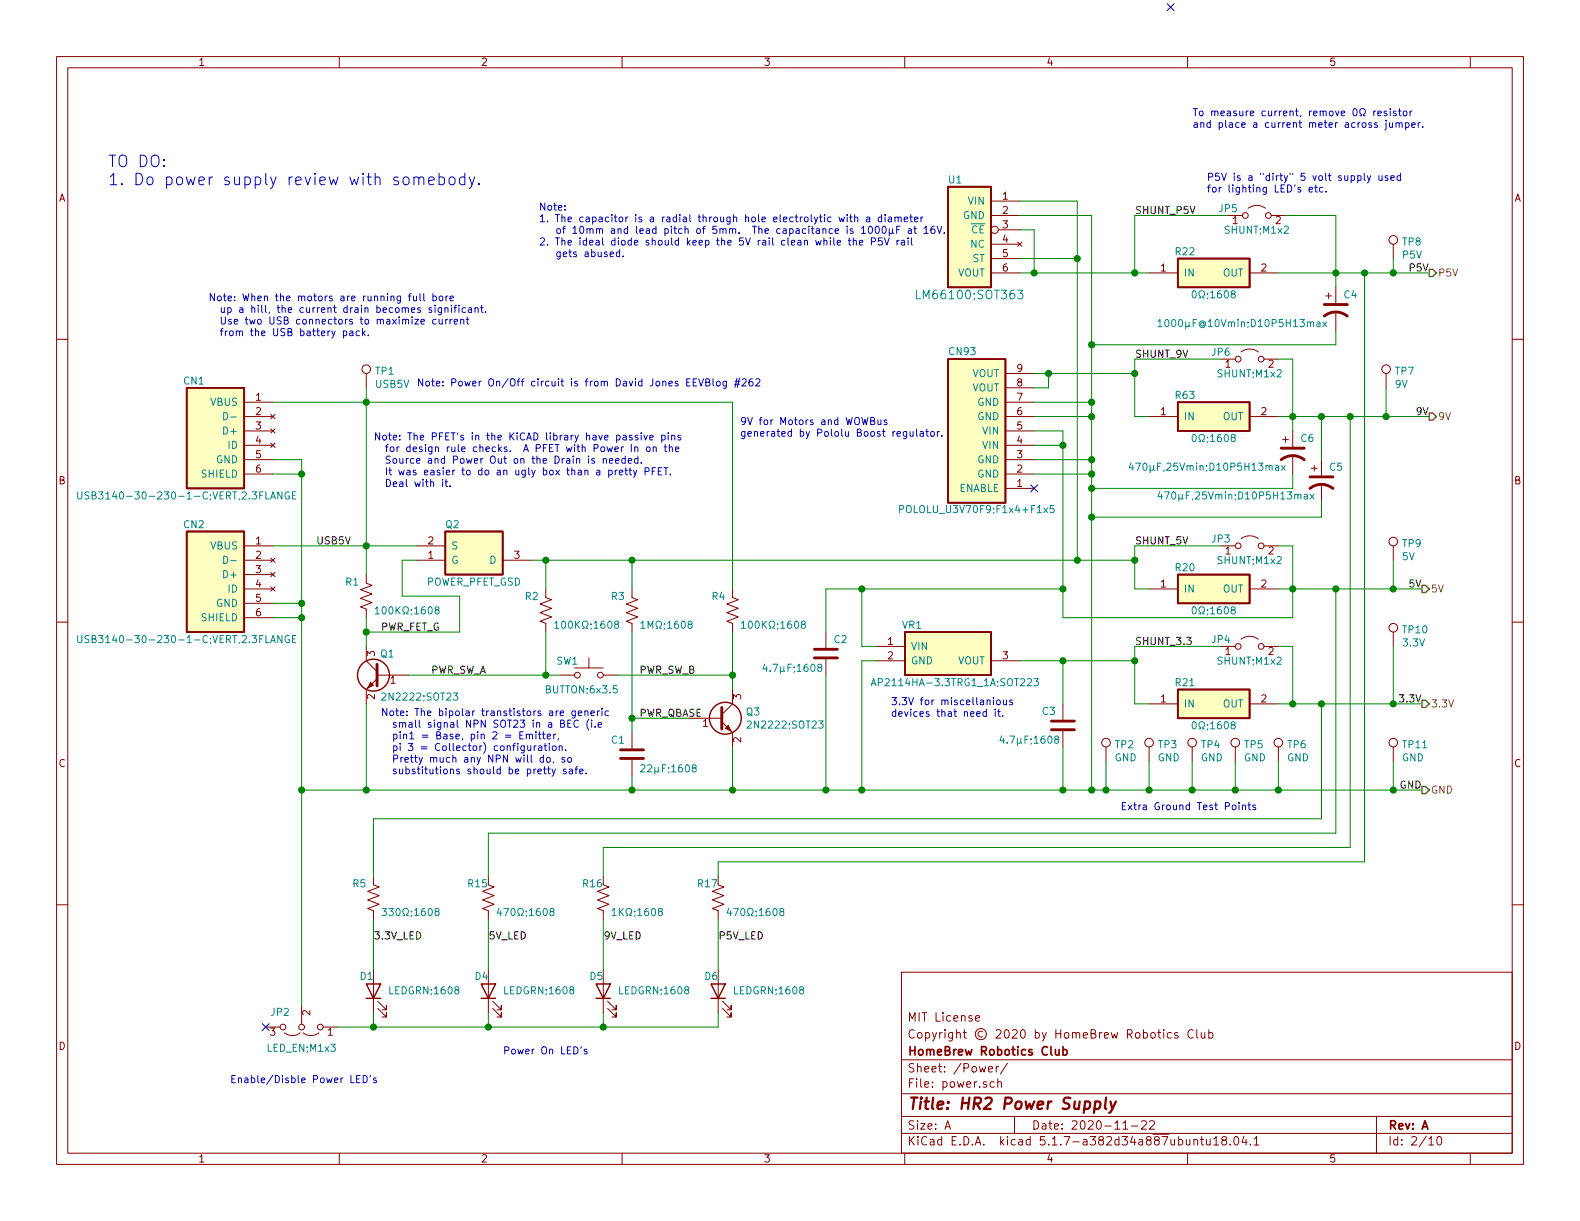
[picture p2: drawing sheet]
<svg xmlns="http://www.w3.org/2000/svg" width="279mm" height="216mm" viewBox="0 0 279 216" stroke-linecap="round" stroke-linejoin="round" font-family="sans-serif">
<g fill="none" stroke="#840000" stroke-width=".18">
<path d="M10 10h259.4v195.9h-259.4zM12 12h255.4v191.9h-255.4zM60 10v2M110 10v2M160 10v2M210 10v2M260 10v2M175.3 38.1h5M175.3 35.6h5M217.2 38.1h2.5M220.7 36.8a2.53 2.53 0 0 1 3.1 0M224.8 38.1h2.5"/>
<path d="M10 60h2M175.3 48.3h5M175.3 45.7h5M175.3 43.2h5M176.5 40.6h3.8M180 42.8l.7 .8M180.7 42.8l-.7 .8M203.2 48.3h5.1M221 48.3h5.1M234.4 52.3h1.1M234.9 51.8v1M236.2 50.8v2.8"/>
<path d="M236.2 55.1v3.3M246.4 43.2v2.5M267.4 60h2M43.2 71.1h5.1M43.2 73.7h5.1M43.2 76.2h5.1M43.2 78.7h5.1M47.9 78.4l.7 .7M47.9 75.8l.7 .8M47.9 73.3l.7 .7M48.6 78.4l-.7 .7M48.6 75.8l-.7 .8"/>
<path d="M48.6 73.3l-.7 .7M64.8 66v2.6M177.8 66h5.1M177.8 68.6h5.1M177.8 71.1h5.1M177.8 73.7h5.1M177.8 76.2h5.1M177.8 78.7h5.1M203.2 73.7h5.1M215.9 63.5h2.5M219.5 62.2a2.53 2.53 0 0 1 3 0M221 73.7h5.1"/>
<path d="M223.5 63.5h2.6M226.8 77.7h1M227.3 77.2v1M228.6 76.2v2.8M245.1 66v2.6M43.2 99.1h5.1M43.2 96.5h5.1M43.2 81.3h5.1M43.2 83.8h5.1M47.9 98.7l.7 .7M48.6 98.7l-.7 .7M73.7 99.1h5"/>
<path d="M73.7 96.5h5M88.9 99.1h5.1M177.8 81.3h5.1M177.8 83.8h5.1M177.8 86.4h5.1M215.9 96.5h2.5M219.5 95.3a2.53 2.53 0 0 1 3 0M223.5 96.5h2.6M228.6 80.5v3.3M231.9 82.8h1M232.4 82.3v1M233.7 81.3v2.8"/>
<path d="M233.7 85.6v3.3M246.4 96.5v2.6M10 110h2M43.2 109.2h5.1M43.2 106.7h5.1M43.2 104.1h5.1M43.2 101.6h5.1M47.9 103.8l.7 .7M47.9 101.2l.7 .8M48.6 103.8l-.7 .7M48.6 101.2l-.7 .8M64.8 101.6v1.5l1 .4-2 .8 2 .7-2 .8 2 .8-2 .7 1 .4v1.5"/>
<path d="M64.8 114.3v2.5l1.9 1.9M66.7 119.4h5.7M96.5 104.1v1.6l1 .3-2 .8 2 .8-2 .7 2 .8-2 .8 1 .3v1.6M99.1 119.4h2.5M101.6 118.1h5.1M104.1 116.3v1.8M106.7 119.4h2.5M111.8 104.1v1.6l1 .3-2.1 .8 2.1 .8-2.1 .7 2.1 .8-2.1 .8 1.1 .3v1.6M129.5 104.1v1.6l1.1 .3-2.1 .8 2.1 .8-2.1 .7 2.1 .8-2.1 .8 1 .3v1.6M146 111.8v2.8M146 116.6v2.8M154.9 114.3h5.1"/>
<path d="M154.9 116.8h5.1M175.3 116.8h5M203.2 104.1h5.1M215.9 114.3h2.5M219.5 113a2.53 2.53 0 0 1 3 0M221 104.1h5.1M223.5 114.3h2.6M246.4 111.8v2.5M267.4 110h2M66.7 120l-1.9 1.9v2.6M111.8 129.5v2.8M111.8 134.4v2.8"/>
<path d="M121.9 127h5.7M127.6 127.6l1.9 1.9v2.6M129.5 121.9v2.6l-1.9 1.9M188 124.5v2.8M188 129.3v2.8M195.6 132.1v2.5M203.2 132.1v2.5M203.2 124.5h5.1M210.8 132.1v2.5M218.4 132.1v2.5M221 124.5h5.1M226.1 132.1v2.5"/>
<path d="M246.4 132.1v2.5M10 160h2M66 154.9v1.6l1.1 .3-2.1 .8 2.1 .8-2.1 .7 2.1 .8-2.1 .8 1 .3v1.6M86.4 156.5l1 .3-2.1 .8 2.1 .8-2.1 .7 2.1 .8-2.1 .8 1.1 .3v1.6M86.4 154.9v1.3M106.7 156.5l1 .3-2 .8 2 .8-2 .7 2 .8-2 .8 1 .3v1.6M106.7 154.9v1.3M127 156.5l1 .3-2 .8 2 .8-2 .7 2 .8-2 .8 1 .3v1.6M127 154.9v1.3M267.4 160h2M53.3 177.8v3.3M66 171.5v7.6"/>
<path d="M66.8 178.3l1.5 1.5v-.7v.7h-.7M66.8 177l1.5 1.6v-.8v.8h-.7M86.4 171.5v7.6M87.1 178.3l1.5 1.5v-.7v.7h-.7M87.1 177l1.5 1.6v-.8v.8h-.7M106.7 171.5v7.6M107.4 178.3l1.6 1.5v-.7v.7h-.8M107.4 177l1.6 1.6v-.8v.8h-.8M127 171.5v7.6M127.8 178.3l1.5 1.5v-.7v.7h-.8M127.8 177l1.5 1.6v-.8v.8h-.8M159.4 171.9h108v32h-108z"/>
<path d="M47 181.6h2.5M50.3 182.6a2.26 2.26 0 0 0 2.8 0M53.6 182.6a2.26 2.26 0 0 0 2.8 0M57.1 181.6h2.6M159.4 197.4h108M159.4 193.4h108M159.4 187.4h108M167.1 199.7l.5-1.5 .5 1.5M167.2 199.2h.8M172.5 180.1l.7-.2v-.2l-.5-.1-.2 .2 .1 .7h.6M174.8 189.1l.7-.2v-.3h-.5l-.2 .2 .1 .7h.6M175.8 191.3h-.4l-.3 .2 .1 .6 .2 .2 .4-.1"/>
<path d="M176.2 188.6v1M176.5 191.4l.2-.1h.3l.1 1M176.5 190.8v1.5M176.6 188.6l-.4 .1v.1M178.2 188l-1.3 1.9M179.4 197.4v3M198.6 199.7h.8M200.1 199.1h1.1M201.9 198.3l.2-.1h.3l.3 .1v.3v.2l-.9 .9h.9M203.3 198.3l.2-.1h.4l.2 .1 .1 .3-1 1.1h1M204.7 182.6h.6M204.9 182.1v1.3l.4 .2"/>
<path d="M205.8 182.1v.1M205.8 182.6v1M207.1 182.7l-.4-.1-.3 .3 .2 .6h.5M208.3 182.7a.37 .37 0 0 0-.6 .1l.1 .2 .5 .1 .1 .2-.3 .3-.4-.1M211 182.2a.7 .7 0 0 0-.9 .2 .7 .7 0 0 0 .1 1 .55 .55 0 0 0 .8 0M211.6 182.1v1.3l.2 .2M212.4 182.6l.1 .9 .4 .1 .2-.2M213.1 182.6v1M213.8 182.7l.4-.1 .3 .3-.1 .5-.2 .2-.4-.1M213.8 182.1v1.5M243.4 197.4v6.5M60 203.9v2"/>
<path d="M110 203.9v2M159.4 200.4h108M160 203.9v2M210 203.9v2M211.1 201.6l.1-.1a.37 .37 0 0 1 .6 .2v.8M211.1 201.5v1M212.3 201.5h.6M212.5 201v1.3l.4 .2M213.3 201.5v.8a.39 .39 0 0 0 .7 0M214 201.5v1M214.6 201.4l.5-.4v1.5M214.6 202.5h.9"/>
<path d="M216.3 201.6l-.2-.3v-.2l.2-.1h.5l.1 .2-.1 .3-.6 .2a.48 .48 0 0 0-.1 .6l.2 .2 .5-.2a.48 .48 0 0 0-.2-.7M217.6 202.3v.2M218.4 201h.1a.81 .81 0 0 1 .6 .6 .81 .81 0 0 1-.3 .8l-.1 .1a.8 .8 0 0 1-.6-.7 .8 .8 0 0 1 .3-.8zM220 200.9l-.4 1.1h.9M220.3 201.5v1M221.1 202.3v.2M221.8 201.4l.4-.4v1.5M221.8 202.5h.8M252.7 201.4l.4-.4v1.5M252.7 202.5h.8M254.3 201h.3a.94 .94 0 0 1 0 1.5 .8 .8 0 0 1-.6-.7 .8 .8 0 0 1 .3-.8zM260 203.9v2"/>
<circle cx="220.2" cy="38.1" r=".51"/>
<circle cx="224.3" cy="38.1" r=".51"/>
<circle cx="175.9" cy="40.6" r=".63"/>
<circle cx="246.4" cy="42.4" r=".76"/>
<circle cx="64.8" cy="65.3" r=".76"/>
<circle cx="218.9" cy="63.5" r=".51"/>
<circle cx="223" cy="63.5" r=".51"/>
<circle cx="245.1" cy="65.3" r=".76"/>
<circle cx="218.9" cy="96.5" r=".51"/>
<circle cx="223" cy="96.5" r=".51"/>
<circle cx="246.4" cy="95.8" r=".76"/>
<circle cx="102.1" cy="119.4" r=".51"/>
<circle cx="106.2" cy="119.4" r=".51"/>
<circle cx="218.9" cy="114.3" r=".51"/>
<circle cx="223" cy="114.3" r=".51"/>
<circle cx="246.4" cy="111" r=".76"/>
<circle cx="195.6" cy="131.3" r=".76"/>
<circle cx="203.2" cy="131.3" r=".76"/>
<circle cx="210.8" cy="131.3" r=".76"/>
<circle cx="218.4" cy="131.3" r=".76"/>
<circle cx="226.1" cy="131.3" r=".76"/>
<circle cx="246.4" cy="131.3" r=".76"/>
<circle cx="50" cy="181.6" r=".51"/>
<circle cx="53.3" cy="181.6" r=".51"/>
<circle cx="56.6" cy="181.6" r=".51"/>
</g>
<path d="M193.7 194.8h.8l.1 .3-.1 .6a.66 .66 0 0 1-1 .3M195.6 194.1l-.2 1.7 .2 .3M196.4 194.8l.3 1.3M197.3 194.8l-.9 1.8-.3 .2" fill="none" stroke="#840000" stroke-width=".41"/>
<g fill="none" stroke="#840000" stroke-width=".3">
<path d="M167.6 33h7.7v17.8h-7.7zM208.3 45.7h12.7v5.1h-12.7zM33 68.6h10.2v17.8h-10.2zM167.6 63.5h10.2v25.4h-10.2zM208.3 71.1h12.7v5.1h-12.7zM33 94h10.2v17.8h-10.2zM78.7 94h10.2v7.6h-10.2zM160 111.8h15.3v7.6h-15.3zM208.3 101.6h12.7v5.1h-12.7zM208.3 121.9h12.7v5.1h-12.7zM186.6 185.6l.1 .9 .4 .1 .2-.2M187.3 185.6v1"/>
<path d="M188 185.6h.4l.3 .3-.1 .6h-.6M188 185.1v1.5"/>
</g>
<g fill="none" stroke="#008484" stroke-width=".18">
<path d="M162.1 51.3v1.5h.7M180 51.3h.9l-.5 .6h.4l.1 .3-.1 .6h-.6l-.2-.1M204.8 56.8l.3-.3v1.3M204.8 57.8h.7M210.9 51.5l.2-.1a.67 .67 0 0 1 .4 .6 .67 .67 0 0 1-.4 .7l-.2-.1-.1-.4zM217.9 52l-.1-.2v-.3l.1-.1 .4 .1 .1 .2v.1l-.6 .2-.1 .2v.3l.2 .2 .4-.1 .1-.1v-.3l-.2-.2M232.9 57h.5v.8M233.4 57.2l-.4 .1-.2 .2 .1 .2h.5M233.9 56.9l.7 .9M234.6 56.9l-.7 .9M39.5 72.9a.64 .64 0 0 1 .8 .7 .64 .64 0 0 1-.8 .6zM40.8 73.7h1"/>
<path d="M210.9 76.9l.2-.1a.67 .67 0 0 1 .4 .6 .67 .67 0 0 1-.4 .7l-.2-.1-.1-.4zM217.9 77.4l-.1-.2v-.3l.1-.1 .4 .1 .1 .2v.1l-.6 .2-.1 .2v.3l.2 .2 .4-.1 .1-.1v-.3l-.2-.2M13.7 87v1l.3 .2h.4l.1-.2v-1M15.7 87h-.4l-.2 .1-.1 .2 .1 .2 .5 .2 .1 .3-.2 .2h-.5M39.5 98.3a.64 .64 0 0 1 .8 .7 .64 .64 0 0 1-.8 .6zM40.8 99.1h1M49.9 87v1.2l-.8-1.2v1.2M51.1 87a.59 .59 0 0 0-.7 .6 .59 .59 0 0 0 .7 .6l.1-.5h-.3M51.7 87.6h.4M52.3 87h-.6v1.2h.6M159.1 90l.6-.1v-.4l-.1-.1h-.5v1.3M186.3 89.4h-.5l-.1 .6 .5-.1 .2 .2v.3l-.2 .3-.5-.2"/>
<path d="M200 81.8l-.3 .9h.8M200.3 82.3v.9M205.1 86.9l-.3 .9h.8M205.4 87.4v.8M225.6 82.4h.5v.8M226.1 82.6l-.4 .1-.2 .2 .1 .2h.5M226.6 82.3l.7 .9M227.3 82.3l-.7 .9M230.7 87.5h.4l.1 .7M231.2 87.7l-.4 .1-.2 .1 .1 .3h.5M231.7 87.4l.7 .8M232.4 87.4l-.7 .8"/>
<path d="M13.7 112.4v1l.3 .2h.4l.1-.2v-1M15.7 112.4h-.4l-.2 .1-.1 .2 .1 .2 .5 .2 .1 .3-.2 .2h-.5M49.9 112.4v1.2l-.8-1.2v1.2M51.1 112.4a.59 .59 0 0 0-.7 .6 .59 .59 0 0 0 .7 .6l.1-.5h-.3M51.7 113h.4M52.3 112.4h-.6v1.2h.6M66.3 107.6l.4-.3v1.3M66.3 108.6h.8M77.2 107.8l-.2-.1v-.3l.4-.1 .2 .1v.3l-.6 .2-.1 .2v.2l.3 .3h.2l.2-.3v-.3l-.2-.2M98.1 110.2l.4-.4v1.3M98.1 111.1h.7M108.9 110.4l-.2-.1v-.3l.5-.2 .1 .2v.3l-.5 .1-.1 .2v.3l.2 .2h.3l.2-.2-.1-.4-.1-.1"/>
<path d="M113.3 110.2l.4-.4v1.3M113.3 111.1h.8M121.9 110.4l-.2-.3 .2-.3h.3l.2 .2v.3l-.6 .1-.1 .2v.3l.2 .2h.3l.2-.2v-.4l-.2-.1M131.1 110.2l.4-.4v1.3M131.1 111.1h.7M135.2 117.4l-.3 .9h.8M141.9 110.4l-.1-.1v-.3l.4-.2 .2 .2v.3l-.6 .1-.1 .2v.3l.2 .2h.3l.2-.2v-.4l-.2-.1M144.8 118l-.1-.1v-.3l.4-.2 .2 .2v.3l-.6 .2-.1 .1v.3l.2 .2h.3l.2-.2v-.4l-.2-.1M182.8 120h.8l-.4 .5 .4 .1-.1 .6-.5 .1-.2-.2M210.9 107.4l.2-.1a.67 .67 0 0 1 .4 .6 .67 .67 0 0 1-.4 .7l-.2-.2-.1-.3zM217.9 107.8l-.1-.1v-.3l.1-.1 .4 .1 .1 .1v.2l-.6 .2-.1 .2v.2l.2 .3 .4-.1 .1-.2v-.2l-.2-.3M67.5 122.7l.5-.2 .2 .4-.7 .9h.7"/>
<path d="M80.2 122.5h.7l-.4 .5 .4 .1v.5l-.2 .2-.5-.1M113.3 135.4l.5-.2 .2 .4v.2l-.7 .7h.7M122.6 135.8l-.1-.1v-.3l.1-.2 .4 .1 .1 .4-.6 .1-.1 .2v.3l.2 .2 .4-.1 .1-.1v-.4l-.2-.1M132.1 127.6l.5-.1 .3 .3-.8 1h.8M144.8 127.5h.8l-.5 .5 .4 .1 .1 .4-.3 .3-.5-.2M154.1 121.3l.4-1.3 .4 1.3M154.2 120.9h.6M177.1 130.1l-.3 .9h.8M186.7 130.7l-.1-.1v-.3l.4-.2 .2 .2v.3l-.6 .2-.1 .1v.3l.2 .2h.3l.2-.2v-.4l-.2-.1M210.9 127.7l.2-.1a.67 .67 0 0 1 .4 .6 .67 .67 0 0 1-.4 .7l-.2-.1-.1-.4zM217.9 128.2l-.1-.2v-.3l.1-.1 .4 .1 .1 .2v.1l-.6 .2-.1 .2v.3l.2 .2 .4-.1 .1-.1v-.3l-.2-.2M67.6 160.6h.7l-.4 .5 .4 .1-.1 .6-.5 .1-.1-.1"/>
<path d="M77.2 161.2l-.2-.1v-.3l.4-.2 .2 .2v.3l-.6 .1-.1 .2v.3l.3 .2h.2l.2-.2v-.4l-.2-.1M88.2 160.6l-.3 .9h.8M88.5 161.1v.8M97.5 161.2l-.2-.1v-.3l.4-.2 .2 .2v.3l-.5 .1-.1 .2v.3l.2 .2h.2l.3-.2-.1-.4-.2-.1M108.3 161l.3-.4v1.3M108.3 161.9h.7M116.6 161.2l-.1-.1v-.3l.1-.2 .4 .1 .1 .2v.2l-.6 .1-.1 .2v.3l.2 .2 .4-.1 .1-.1v-.3l-.2-.2M128.9 160.6l-.3 .9h.8M129.2 161.1v.8M138.1 161.2l-.2-.1v-.3l.5-.2 .2 .2v.3l-.6 .1-.1 .2v.3l.2 .2h.3l.2-.2v-.4l-.2-.1"/>
</g>
<g fill="none" stroke="#840000" stroke-width=".51">
<path d="M234.2 55.9a3.3 3.3 0 0 1 4.1 0M234.2 53.8h4.1M226.6 79.2h4M226.6 81.3a3.3 3.3 0 0 1 4 0M231.6 86.4a3.3 3.3 0 0 1 4.1 0M231.6 84.3h4.1M66.7 117.5v3.8M144 116.3h4.1M144 114.8h4.1M109.7 134.1h4.1M109.7 132.6h4.1M127.6 125.1v3.8"/>
<path d="M185.9 129h4.1M185.9 127.5h4.1"/>
</g>
<g fill="none" stroke="#840000" stroke-width=".25">
<path d="M64.8 174h2.5l-1.3 2.5zM64.8 176.5h2.5M85.1 174h2.5l-1.2 2.5zM85.1 176.5h2.5M105.4 174h2.5l-1.2 2.5zM105.4 176.5h2.5M125.7 174h2.6l-1.3 2.5zM125.7 176.5h2.6"/>
<circle cx="66" cy="119.4" r="2.82"/>
<circle cx="128.3" cy="127" r="2.82"/>
</g>
<g fill="#ffffc2" stroke="#ffffc2" stroke-width=".18">
<path d="M33 94h10.2v17.8h-10.2z"/>
<path d="M167.6 63.5h10.2v25.4h-10.2z"/>
<path d="M33 68.6h10.2v17.8h-10.2z"/>
<path d="M160 111.8h15.3v7.6h-15.3z"/>
<path d="M78.7 94h10.2v7.6h-10.2z"/>
<path d="M167.6 33h7.7v17.8h-7.7z"/>
<path d="M208.3 121.9h12.7v5.1h-12.7z"/>
<path d="M208.3 101.6h12.7v5.1h-12.7z"/>
<path d="M208.3 45.7h12.7v5.1h-12.7z"/>
<path d="M208.3 71.1h12.7v5.1h-12.7z"/>
</g>
<g fill="#840000" stroke="#840000" stroke-width=".18">
<path d="M65.5 120.7l.5 .5-1 .5z"/>
<path d="M128.3 128.8l.5-.5 .5 1z"/>
</g>
<g fill="none" stroke="#008400" stroke-width=".18">
<path d="M180.3 38.1h12.7v101.6M180.3 35.6h10.2v63.5M217.2 38.1h-16.5v10.2M227.3 38.1h8.9v12.7M180.3 48.3h22.9M180.3 40.6h2.6v7.7M180.3 45.7h10.2M226.1 48.3h26.6M236.2 58.4v2.6h-43.2M241.3 48.3v104.1h-114.3v2.5M246.4 45.7v2.6M48.3 71.1h81.2v33"/>
<path d="M64.8 68.6v33M182.9 76.2h5.1v33h40.6v-12.7h-2.5M182.9 73.7h10.1M182.9 78.7h5.1M182.9 66h17.8M182.9 71.1h10.1M185.4 66v2.6h-2.5M215.9 63.5h-15.2v10.2h2.5M226.1 63.5h2.5v12.7M226.1 73.7h26.6M233.7 73.7v7.6M238.8 73.7v76.2h-132.1v5"/>
<path d="M245.1 68.6v5.1M48.3 96.5h25.4M48.3 81.3h5v96.5M48.3 83.8h5M73.7 99.1h-2.6v6.3h10.2v6.4h-16.5M94 99.1h106.7M96.5 99.1v5M111.8 99.1v5M182.9 81.3h10.1M182.9 83.8h10.1M215.9 96.5h-15.2v7.6h2.5M228.6 83.8v2.6h-35.6"/>
<path d="M233.7 88.9v2.5h-40.7M246.4 99.1v5M48.3 109.2h5M48.3 106.7h5M64.8 109.2v5.1M72.4 119.4h26.7M96.5 111.8v7.6M109.2 119.4h20.3M111.8 111.8v17.7M129.5 111.8v10.1M146 119.4v20.3M152.4 104.1v10.2h2.5"/>
<path d="M154.9 116.8h-2.5v22.9M180.3 116.8h20.4M188 104.1h-42v7.7M188 116.8v7.7M215.9 114.3h-15.2v10.2h2.5M226.1 114.3h2.5v10.2M226.1 104.1h25.4M236.2 104.1v43.2h-149.8v7.6M246.4 114.3v10.2M53.3 139.7h198.2M64.8 124.5v15.2M111.8 137.2v2.5"/>
<path d="M111.8 127h10.1M129.5 132.1v7.6M188 132.1v7.6M195.6 134.6v5.1M203.2 134.6v5.1M210.8 134.6v5.1M218.4 134.6v5.1M226.1 124.5h25.4M226.1 134.6v5.1M233.7 124.5v20.3h-167.7v10.1M246.4 134.6v5.1M66 162.6v8.9"/>
<path d="M66 179.1v2.5M86.4 162.6v8.9M86.4 179.1v2.5M106.7 162.6v8.9M106.7 179.1v2.5M127 179.1v2.5h-67.3M127 162.6v8.9"/>
</g>
<path d="M252.7 47.6h.7l.6 .7-.6 .6h-.7zM252.7 73h.7l.6 .7-.6 .6h-.7zM251.5 103.5h.6l.6 .6-.6 .7h-.6zM251.5 139.1h.6l.6 .6-.6 .6h-.6zM251.5 123.8h.6l.6 .7-.6 .6h-.6z" fill="none" stroke="#848400" stroke-width=".25"/>
<g fill="none" stroke="#0000c2" stroke-width=".18">
<path d="M242.9 19.6v.9M243.3 19.6l-.4 .3M245.2 19.7l-.3-.1-.1 .2v.2l.4 .1v.3h-.4M245.8 19.2v.1M245.8 19.6v.9M246.9 19.7l-.3-.1-.2 .2 .1 .2 .4 .1v.3h-.5M247.3 19.6h.5M247.5 19.2v1.1l.3 .2M248.3 19.7l.3-.1 .1 .2v.6l-.3 .1-.3-.3zM249.4 19.6v.9M249.7 19.6l-.3 .3M73.2 31.5a.54 .54 0 0 1 .8-.1l.1 1.3"/>
<path d="M74.1 31.6a.49 .49 0 0 1 .8-.2l.1 1.3M75.8 32l1-.2-.1-.4-.6-.1-.3 .3 .1 1 .2 .1 .6-.1M77.6 31.4a.65 .65 0 0 1 .9 .1v1a.65 .65 0 0 1-.9 .1M77.6 30.6v2.1M79.6 31.4a.55 .55 0 0 1 .9 .3v.6a.55 .55 0 0 1-.6 .4 .55 .55 0 0 1-.5-.4v-.6zM82.2 31.4l-.6-.1-.4 .4v.6l.2 .3 .2 .1 .6-.1M82.2 30.6v2.1M83 31.3l.5 1.4M83.9 31.3l-.6 1.8-.3 .2M84.7 32.5l.1 .1-.1 .1v-.2v.2M99.9 37v.2M99.9 36.4v.1"/>
<path d="M148.4 38.4l.2 .8 .2-.6 .3 .6 .2-.8M149.8 37.9v.2M149.8 38.4v.8M150.2 38.4h.5M150.4 37.9v1.1l.3 .2M151.1 38.5l.2-.1h.3l.1 .8M151.1 37.9v1.3M153.2 38.4h.5l.1 .8M153.8 38.7h-.4l-.2 .2v.3h.6M155.9 38.4h-.4l-.2 .2 .1 .6h.5M155.9 37.9v1.3M156.5 37.9v.2"/>
<path d="M156.5 38.4v.8M157.1 38.4h.5l.1 .8M157.7 38.7h-.4l-.3 .2 .1 .3h.6M158.3 38.5l.1-.1h.3l.1 .8M158.3 38.4v.8M158.8 38.6l.2-.2h.3l.1 .8M159.9 38.8l.6-.1v-.3h-.4l-.2 .2 .1 .6h.5M160.9 38.4h.5M161.1 37.9v1.1l.3 .2M161.7 38.8l.6-.1v-.3h-.4l-.2 .2 .1 .6h.5M162.9 38.4v.8M163.2 38.4l-.3 .2"/>
<path d="M231.5 33.5l.6-.1v-.2l-.4-.1-.2 .2 .1 .6h.5M232.5 33.1h.5M232.7 32.7v1.1l.3 .2M233.9 33.2l-.3-.1-.3 .3 .2 .5h.4M234.5 33.8v.2M240.1 31.1h.4l.2 .2-.1 .6h-.5M241.2 30.6v1.1l.2 .2M241.8 31.1l.3 .8M242.4 31.1l-.4 1.1-.2 .1M243.5 21.7h-.3l-.1 .2v.1l.4 .2v.3h-.4M243.7 20l.6-.1-.1-.2-.4-.1-.1 .2v.6h.5M243.8 31.1l.1 .8h.3l.2-.1"/>
<path d="M244.4 31.1v.8M245.1 21.7v1.1l-.2 .2M245.1 21.3v.1M245.4 31.1h-.3l-.2 .1 .1 .2 .4 .1v.4h-.5M245.7 21.7l.1 .8h.3l.2-.1M245.9 31.5l.7-.1-.1-.3h-.3l-.3 .1 .1 .7h.5M246.3 21.7v.8M246.9 21.8l.1-.1h.3l.1 .8M246.9 21.7v.8M247.4 21.9l.2-.2h.3l.1 .8M247.6 31.1h-.3l-.3 .2 .2 .6h.4M247.6 30.6v1.3"/>
<path d="M248.6 21.7h.3l.3 .2-.2 .6h-.4M248.6 21.7v1.3M249.7 22.1l.6-.1-.1-.3h-.4l-.1 .2v.6h.5M250.8 21.7v.8M251.2 21.7l-.4 .2M251.6 22.4v.1M60.7 58.6l.4-.1 .2 .3-.1 .5h-.5M60.7 58.5v1.3M61.9 58.6h.5v.8M62.4 58.8l-.4 .1-.2 .2 .1 .2h.5M63.6 58.6l-.4-.1-.2 .3 .1 .5h.5M64.1 58.1v1.3"/>
<path d="M64.2 58.9l.4 .5M64.6 58.5l-.5 .5M65.1 59.2v.2M72.2 52.3h.5M72.7 51.9l-.3 .2v1.1M73.1 52.3l.1 .8 .3 .1 .2-.1M73.4 56.5h.6l-.6 .8h.6M73.7 52.3v.9M74.3 51.9v1.1l.1 .2M74.4 56.9l.7-.1-.1-.3h-.4l-.2 .1 .1 .7h.5M74.9 51.9v1.1l.2 .2M76.3 54.5l-.3-.1-.2 .2 .1 .2 .4 .1v.3h-.5"/>
<path d="M76.6 52.4l.3-.1 .3 .3-.2 .5h-.4M76.6 51.9v1.3M76.9 54v.1M76.9 54.4v.8M77.1 56.5h-.3l-.3 .2 .1 .6h.5M77.6 56.5l.1 .8h.3l.2-.1M77.8 52.4l.3-.1 .2 .2-.1 .6-.3 .1-.3-.2zM78.1 54.4l-.1 1.1-.2 .2-.3-.1M78.1 54.5l-.4-.1-.2 .2 .1 .6h.5M78.2 56.5v.8M78.7 54.5l.2-.1 .3 .1v.7M78.7 54.4v.8"/>
<path d="M78.8 56.5v.8M78.9 52.3v.9M79.2 56.5h-.3l-.1 .2M79.2 52.3l-.3 .3M79.6 52.8l.6-.1-.1-.3-.3-.1-.2 .2 .1 .6h.4M79.6 56.5v.8M79.8 54v.1M79.8 54.4v.8M80 56.5l-.4 .2M80.3 54.4h.4M80.3 56.9l.6-.1-.1-.3h-.3l-.2 .1 .1 .7h.4M80.7 54l-.3 .2v1"/>
<path d="M81.2 54v.1M81.2 54.4v.8M81.5 56.6l.1-.1h.3l.1 .8M81.5 56.5v.8M82.3 54.5l-.4-.1-.2 .2 .1 .6h.5M82.4 56.5h.5M82.6 56v1.1l.3 .2M82.9 54.5h.4l.1 .7M83.4 54.7l-.4 .1-.2 .1 .1 .3h.5M84 54.5l.2-.1 .3 .1 .1 .7M84 54.4v.8M85 54.4h.4"/>
<path d="M85.2 54v1.1l.2 .1M85.9 55.1v.1M107.3 44.6h-.3l-.1 .1v.2l.4 .1v.3h-.4M107.9 45l.6-.1-.1-.3h-.3l-.2 .1v.6h.5M109.6 44.6h-.4l-.2 .2 .1 .5h.5M109.6 44.1v1.3M110.2 45.3v.1M147.4 42.1v1.1l.2 .1M148.1 42.9l.6-.1-.1-.3h-.4l-.1 .2v.6h.5M150 42.5h.5M150.2 42.1v1.1l.3 .1M150.8 40.5l-.3-.1-.2 .2 .1 .2 .4 .1v.3h-.5"/>
<path d="M150.9 42.6l.2-.1h.3v.8M150.9 42.1v1.2M152 42.9l.6-.1-.1-.3h-.3l-.2 .2v.6h.5M152.3 40.4l.4-.4v1.3M152.3 41.3h.8M153.7 40.1l.1-.1a.67 .67 0 0 1 .5 .6 .67 .67 0 0 1-.5 .7l-.3-.5zM154.1 42.7h.6l.1-.5-.2-.1h-.5v1.2M154.9 40.1l.2-.1a.67 .67 0 0 1 .4 .6 .67 .67 0 0 1-.4 .7 .83 .83 0 0 1-.2-1.2zM156 42.1h-.6l-.1 .6 .2-.2 .5 .2v.5l-.2 .1-.5-.1M156.1 40.1l.2-.1a.69 .69 0 0 1 .4 .6 .69 .69 0 0 1-.4 .7l-.2-.2-.1-.3zM156.4 42.1l.4 1.2 .5-1.2M157.3 40.4v1.3"/>
<path d="M157.8 41.1l.2 .2M157.8 40.4v.8l-.4 .1-.1-.2M158.6 40.6h.4M158.6 42.5v.8M159 42.5l-.4 .2M159.2 40h-.6v1.3M159.4 42.5h.5l.1 .8M160 42.8h-.5l-.1 .2v.3h.6M160.6 42.1v.1M160.6 42.5v.8M160.6 40.5h.5l.1 .8M161.2 40.7l-.4 .1-.2 .2v.2h.6"/>
<path d="M161.2 42.1v1.1l.1 .1M161.6 40.4h.5M161.8 40v1.1l.3 .2M163.4 40.4l.4-.4v1.3M163.4 41.3h.7M165.2 40l-.4 .1-.2 .5 .1 .5 .2 .2 .3-.1 .2-.2-.2-.4-.3-.1-.3 .2M165.7 40l.4 1.3 .4-1.3M167 41.1v.2M108.7 79.4l.6-.1v-.2l-.4-.1-.2 .2 .1 .6h.5M109.9 79v.9M110.3 79l-.4 .2M111.6 78.6v1.3"/>
<path d="M111.8 77h-.3l-.2 .1v.2l.5 .1v.3h-.5M112.2 79.1l.2-.1 .3 .1 .1 .8M112.2 79v.9M112.8 77h-.3l-.2 .1 .1 .2 .4 .1v.3h-.5M113.4 76.5v.2M113.4 77v.8M113.9 77l.3 .8 .3-.8M114.4 79.1l.3-.1 .2 .1v.7l-.3 .1-.3-.3zM114.9 77.4l.6-.1-.1-.3h-.3l-.2 .1 .1 .6h.4M115.5 79.1l.2-.1 .3 .1 .1 .8M115.5 79v.9M117 77h.4l.2 .2-.1 .5h-.5"/>
<path d="M117 77v1.2M117.4 79h.5M117.6 78.6v1.1l.3 .2M118.2 76.5v.2M118.2 77v.8M118.4 79.1l.1-.1 .3 .1 .1 .8M118.4 78.6v1.3M118.8 77.1l.1-.1h.4v.8M118.8 77v.8M119.5 79.4l.5-.1v-.2l-.4-.1-.1 .2v.6h.5M120.3 77h-.3l-.1 .1v.2l.4 .1v.3h-.4M122.6 67.6h.4"/>
<path d="M123.2 67h-.6v1.2h.6M123.5 67l.5 1.2 .4-1.2M124.8 67.6l.6-.1 .1-.2-.1-.2-.6-.1v1.2h.5l.2-.1 .1-.3-.4-.2M126.1 67v1.1l.2 .1M126.8 67.5l.3-.1 .2 .1v.7h-.4l-.2-.2zM128.4 67.4v1.2l-.2 .1-.3-.1M128.4 67.5l-.3-.1-.3 .2 .2 .6h.4M129.8 67.9h1M130 67.4h.9M130.3 66.9l-.3 1.6M130.8 66.9l-.4 1.6M131.2 67.1l.5-.1 .3 .3-.1 .2-.7 .7h.8"/>
<path d="M133 67h-.2a.79 .79 0 0 0-.1 1.2l.4-.1v-.5l-.4-.1-.3 .2M133.7 67.1l.4-.1 .3 .3-.8 .9h.8M154 74.4h.5l.1-.2v-.3l-.6-.1v1.3h.5l.2-.2v-.2l-.3-.3M155.2 74.2l.1 .8 .3 .1 .2-.1M155.8 74.2v.9M156.8 74.3l-.3-.1-.2 .2 .1 .2 .4 .1v.3h-.5M160.3 76.3v1.1l-.2 .2-.3-.1M160.3 76.4l-.3-.1-.3 .2 .1 .6h.5M160.9 76.3l.1 .8h.3l.2-.1M161.5 76.3v.8M162.1 75.9v1.1l.2 .1M162.7 76.4h.5l.1 .7"/>
<path d="M163.3 76.6l-.4 .1-.2 .1v.3h.6M163.7 76.3h.5M163.9 75.9v1.1l.3 .1M164.7 76.4l.3-.1 .2 .1v.5l-.1 .2h-.3l-.2-.1zM165.8 76.3v.8M166.1 76.3l-.3 .2M166.5 77v.1M76.1 85.3l.2-.1h.3l.1 .8M78.3 85.2v.8M78.7 85.2h.5M78.9 84.8v1.1l.3 .1M79.6 85.9v.1"/>
<path d="M105.1 81.1h-.3l-.2 .2 .1 .1 .4 .2v.3h-.5M106.7 81.2l.2-.1h.3v.8M106.7 81.1v.8M107.6 83.2l.4-.1 .3 .3-.2 .5h-.5M107.6 83.1v1.3M107.8 81.5l.6-.1-.1-.3h-.4l-.1 .2v.6h.5M108.8 83.1v.9M108.9 81.5l.6-.1-.1-.3h-.4l-.1 .2v.6h.5M109.2 83.1l-.4 .3M109.5 83.5l.6-.1v-.2l-.4-.1-.2 .2 .1 .6h.5M110.5 83.1h.5M110.6 81.1h-.4l-.2 .2 .1 .6h.5"/>
<path d="M110.6 80.6v1.3M110.7 82.7v1.1l.3 .2M111.1 81.5l.6-.1-.1-.3h-.3l-.2 .2 .1 .6h.4M111.2 83.1h.5M111.4 82.7v1.1l.3 .2M112 83.1l.3 .9M112.6 83.1l-.4 1.2-.2 .1M112.8 81.1h-.4l-.2 .2 .1 .6h.5M112.8 80.6v1.3M113.4 81.8v.1M114.1 83.4l.6-.1v-.5l-.1-.1h-.5v1.3M115.3 83.3h.4"/>
<path d="M115.9 82.7h-.6v1.3M116.4 83.3h.4M117 82.7h-.6v1.3h.6M117.4 82.7h.7M117.8 82.7v1.3M118.5 83.8v.2M91.9 130h.5M92.5 129.4h-.6v1.3h.6M92.7 131.9v1.1l-.2 .1h-.3M92.7 131.9h-.3l-.3 .2 .1 .6h.5M93.1 129.9l.2-.1 .2 .1 .1 .8M93.1 129.8v.9"/>
<path d="M93.3 131.9l.1 .8h.3l.2-.1M93.6 130l.2-.2 .3 .1 .1 .8M93.9 131.9v.8M94.5 131.9v.8M94.8 129.8v.9M94.8 131.9l-.3 .2M95.2 129.8h.5M95.2 131.9h.5l.1 .8M95.4 129.4v1.1l.3 .2M95.8 132.2h-.4l-.2 .2v.3h.6M95.9 129.8h.5M96.1 129.4v1.1l.3 .2"/>
<path d="M96.1 134l-.4-.1-.2 .3 .1 .5h.5M96.1 133.5v1.3M96.1 136h.5M96.2 131.9h.5M96.3 135.6v1.1l.3 .1M96.4 131.4v1.1l.3 .2M96.7 134.1l.2-.2 .4 .2v.4l-.1 .2-.3 .1-.2-.2zM96.8 130.2l.6-.1-.1-.2-.3-.1-.2 .2v.6h.5M96.8 136h.5M97 135.6v1.1l.3 .1M97.1 131.4v.2M97.1 131.9v.8"/>
<path d="M97.6 136l.3 .8M97.8 131.9h.3l.2 .2-.1 .6h-.3l-.2-.2zM97.9 134.7l-.1 .3M97.9 129.8v.9M98.2 136l-.4 1.1-.2 .2M98.3 129.8l-.4 .2M98.8 130.6l-.2 .2M98.9 132l.2-.1h.3v.8M98.9 131.9v.8M99.1 127.9h.6l.1-.2-.1-.2-.6-.2v1.3h.5l.2-.1v-.3l-.3-.3M99.8 134l-.3-.1-.1 .2v.2l.4 .1v.3h-.4M100 132.6v.1"/>
<path d="M100.1 136h-.3l-.2 .2 .1 .1 .4 .2v.3h-.5M100.4 127.9h.4M100.5 134l.3-.1 .3 .3-.2 .5-.3 .1-.2-.3zM100.7 136h.5v.8M101 127.3h-.6v1.3h.6M101.2 136.3h-.4l-.2 .2 .1 .3h.5M101.7 136h.5M101.7 125.7v1l-.2 .3-.3-.1M101.7 125.8l-.3-.1-.3 .2 .1 .6h.5M102.2 135.6l-.3 .1v1.1M102.3 126.1l.6-.1-.1-.2-.4-.1-.1 .2v.6h.5M102.3 127.5a.6 .6 0 0 0-.9 .4 .6 .6 0 0 0 .6 .7l.3-.1"/>
<path d="M102.5 136.4l.6-.1-.1-.3h-.3l-.2 .2 .1 .6h.4M103.4 125.8l.2-.1 .3 .1 .1 .7M103.4 125.7v.8M103.7 136.7v.1M104.1 127.2a1.47 1.47 0 0 0 0 1.9M104.5 126.1l.6-.1v-.2l-.4-.1-.2 .2 .1 .6h.5M104.6 127.3v.2M104.6 127.8v.8M105.2 128.5v.1M105.7 125.7v.8M105.8 128.2l.6-.1-.1-.3h-.3l-.2 .1v.6h.5M106 125.7l-.2 .1-.1 .1"/>
<path d="M106.5 125.3v.1M106.5 125.7v.8M107.6 125.8l-.4-.1-.2 .2 .1 .6h.5M174.4 125.9l-.3-.1-.3 .3 .1 .5h.5M174.4 125.4v1.3M175.7 123.3v.2M175.7 123.8v.8M176 125.4v.1M176 125.8v.9M176.4 123.8h.3l.1 .1v.7h-.3l-.3-.2zM176.4 125.8h.5M176.6 125.4v1.1l.3 .2"/>
<path d="M177.3 126.5v.2M177.4 123.8l.1 .8h.3l.2-.1M178 123.8v.8M179 123.8h-.3l-.2 .2 .1 .1 .4 .2v.3h-.5M218 142.4l.3-.1 .2 .2 .1 .5-.2 .1-.3 .1-.1-.1zM219.1 141.9v.1M219.1 142.3v.9M219.7 142.5l.2-.2 .3 .1 .1 .8M219.7 142.3v.9M220.7 142.3h.5M220.9 141.9v1.1l.3 .2M222 142.4l-.3-.1-.2 .2 .1 .2 .4 .1v.3h-.5"/>
<path d="M63.1 190.8h.4M63.7 190.2h-.6v1.2h.6M64.2 190.2a.64 .64 0 0 1 .8 .6 .64 .64 0 0 1-.8 .6zM65.6 190.2l-.2 .2M66.5 190.7l-.3-.1-.2 .2 .1 .2 .4 .1v.3h-.5M102.8 185.1l-.1 .2M103.8 185.6l-.3-.1-.2 .2 .1 .2 .4 .1v.3h-.5"/>
</g>
<g fill="#008400" stroke="#008400" stroke-width=".25">
<circle cx="233.7" cy="73.7" r=".51"/>
<circle cx="246.4" cy="124.5" r=".51"/>
<circle cx="111.8" cy="127" r=".51"/>
<circle cx="111.8" cy="99.1" r=".51"/>
<circle cx="238.8" cy="73.7" r=".51"/>
<circle cx="111.8" cy="139.7" r=".51"/>
<circle cx="188" cy="104.1" r=".51"/>
<circle cx="188" cy="78.7" r=".51"/>
<circle cx="129.5" cy="119.4" r=".51"/>
<circle cx="152.4" cy="104.1" r=".51"/>
<circle cx="96.5" cy="99.1" r=".51"/>
<circle cx="64.8" cy="111.8" r=".51"/>
<circle cx="190.5" cy="45.7" r=".51"/>
<circle cx="64.8" cy="96.5" r=".51"/>
<circle cx="185.4" cy="66" r=".51"/>
<circle cx="96.5" cy="119.4" r=".51"/>
<circle cx="200.7" cy="66" r=".51"/>
<circle cx="228.6" cy="104.1" r=".51"/>
<circle cx="193" cy="91.4" r=".51"/>
<circle cx="53.3" cy="83.8" r=".51"/>
<circle cx="241.3" cy="48.3" r=".51"/>
<circle cx="233.7" cy="124.5" r=".51"/>
<circle cx="64.8" cy="71.1" r=".51"/>
<circle cx="236.2" cy="104.1" r=".51"/>
<circle cx="193" cy="71.1" r=".51"/>
<circle cx="193" cy="61" r=".51"/>
<circle cx="246.4" cy="104.1" r=".51"/>
<circle cx="228.6" cy="124.5" r=".51"/>
<circle cx="182.9" cy="48.3" r=".51"/>
<circle cx="190.5" cy="99.1" r=".51"/>
<circle cx="53.3" cy="106.7" r=".51"/>
<circle cx="53.3" cy="109.2" r=".51"/>
<circle cx="228.6" cy="73.7" r=".51"/>
<circle cx="245.1" cy="73.7" r=".51"/>
<circle cx="200.7" cy="48.3" r=".51"/>
<circle cx="236.2" cy="48.3" r=".51"/>
<circle cx="246.4" cy="48.3" r=".51"/>
<circle cx="53.3" cy="139.7" r=".51"/>
<circle cx="106.7" cy="181.6" r=".51"/>
<circle cx="86.4" cy="181.6" r=".51"/>
<circle cx="218.4" cy="139.7" r=".51"/>
<circle cx="64.8" cy="139.7" r=".51"/>
<circle cx="129.5" cy="139.7" r=".51"/>
<circle cx="193" cy="86.4" r=".51"/>
<circle cx="193" cy="139.7" r=".51"/>
<circle cx="193" cy="83.8" r=".51"/>
<circle cx="193" cy="81.3" r=".51"/>
<circle cx="226.1" cy="139.7" r=".51"/>
<circle cx="193" cy="73.7" r=".51"/>
<circle cx="200.7" cy="99.1" r=".51"/>
<circle cx="210.8" cy="139.7" r=".51"/>
<circle cx="152.4" cy="139.7" r=".51"/>
<circle cx="188" cy="139.7" r=".51"/>
<circle cx="203.2" cy="139.7" r=".51"/>
<circle cx="146.1" cy="139.7" r=".51"/>
<circle cx="195.6" cy="139.7" r=".51"/>
<circle cx="246.4" cy="139.7" r=".51"/>
<circle cx="66" cy="181.6" r=".51"/>
<circle cx="200.7" cy="116.8" r=".51"/>
<circle cx="188" cy="116.8" r=".51"/>
</g>
<path d="M206.4 .7l1.2 1.2M207.6 .7l-1.2 1.2M182.3 85.8l1.2 1.2M183.5 85.8l-1.2 1.2M46.4 181l1.2 1.2M47.6 181l-1.2 1.2" fill="none" stroke="#000084" stroke-width=".18"/>
<g font-size="2.8" fill="#0000c2">
<text x="19" y="29.6">TO DO:</text>
<text x="19" y="32.8">1. Do power supply review with somebody.</text>
</g>
<text font-size="2.8" fill="#840000" x="160.4" y="196.2">Title: HR2 Power Supply</text>
<text font-size="2.1" fill="#008484" x="162.7" y="52.9">LM66100;SOT363</text>
<g font-size="2.1" fill="#840000">
<text x="160.4" y="183.6">Copyright © 2020 by HomeBrew Robotics Club</text>
<text x="160.4" y="180.6">MIT License</text>
<text x="160.4" y="189.6">Sheet: /Power/</text>
<text x="160.4" y="186.6">HomeBrew Robotics Club</text>
<text x="160.4" y="192.3">File: power.sch</text>
<text x="160.4" y="202.5">KiCad E.D.A. kicad 5.1.7-a382d34a887ubuntu18.04.1</text>
<text x="160.4" y="199.7">Size: A</text>
<text x="182.4" y="199.7">Date: 2020-11-22</text>
<text x="245.4" y="199.7">Rev: A</text>
<text x="245.4" y="202.5">Id: 2/10</text>
</g>
<g font-size="1.8" fill="#840000">
<text x="35" y="11.6">1</text>
<text x="85" y="11.6">2</text>
<text x="135" y="11.6">3</text>
<text x="185" y="11.6">4</text>
<text x="235" y="11.6">5</text>
<text x="10.4" y="35.6">A</text>
<text x="177.3" y="35.3">1</text>
<text x="267.8" y="35.6">A</text>
<text x="177.3" y="40.4">3</text>
<text x="177.3" y="37.8">2</text>
<text x="218" y="39.6">1</text>
<text x="225.6" y="39.6">2</text>
<text x="177.3" y="45.5">5</text>
<text x="177.3" y="42.9">4</text>
<text x="177.3" y="48">6</text>
<text x="205.3" y="48">1</text>
<text x="223" y="48">2</text>
<text x="179.9" y="65.8">9</text>
<text x="216.7" y="65">1</text>
<text x="224.3" y="65">2</text>
<text x="45.2" y="70.9">1</text>
<text x="179.9" y="68.3">8</text>
<text x="179.9" y="70.9">7</text>
<text x="45.2" y="75.9">3</text>
<text x="45.2" y="73.4">2</text>
<text x="179.9" y="73.4">6</text>
<text x="179.9" y="75.9">5</text>
<text x="205.3" y="73.4">1</text>
<text x="223" y="73.4">2</text>
<text x="45.2" y="83.6">6</text>
<text x="45.2" y="81">5</text>
<text x="45.2" y="78.5">4</text>
<text x="179.9" y="78.5">4</text>
<text x="179.9" y="81">3</text>
<text x="179.9" y="83.6">2</text>
<text x="10.4" y="85.6">B</text>
<text x="179.9" y="86.1">1</text>
<text x="267.8" y="85.6">B</text>
<text x="45.2" y="101.3">3</text>
<text x="45.2" y="98.8">2</text>
<text x="45.2" y="96.3">1</text>
<text x="75.7" y="96.3">2</text>
<text x="75.7" y="98.8">1</text>
<text x="91" y="98.8">3</text>
<text x="216.7" y="98">1</text>
<text x="224.3" y="98">2</text>
<text x="45.2" y="106.4">5</text>
<text x="45.2" y="103.9">4</text>
<text x="205.3" y="103.9">1</text>
<text x="223" y="103.9">2</text>
<text x="45.2" y="109">6</text>
<text x="66.3" y="116.1" transform="rotate(-90 66.3 116.1)">3</text>
<text x="157" y="114">1</text>
<text x="157" y="116.6">2</text>
<text x="177.3" y="116.6">3</text>
<text x="216.7" y="115.8">1</text>
<text x="224.3" y="115.8">2</text>
<text x="66.3" y="123.7" transform="rotate(-90 66.3 123.7)">2</text>
<text x="69" y="120.9">1</text>
<text x="131.1" y="123.7" transform="rotate(-90 131.1 123.7)">3</text>
<text x="205.3" y="124.2">1</text>
<text x="223" y="124.2">2</text>
<text x="124.3" y="128.5">1</text>
<text x="131.1" y="131.3" transform="rotate(-90 131.1 131.3)">2</text>
<text x="10.4" y="135.6">C</text>
<text x="267.8" y="135.6">C</text>
<text x="54.9" y="179.6" transform="rotate(-90 54.9 179.6)">2</text>
<text x="10.4" y="185.6">D</text>
<text x="47.8" y="183.1">3</text>
<text x="57.9" y="183.1">1</text>
<text x="267.8" y="185.6">D</text>
<text x="35" y="205.5">1</text>
<text x="85" y="205.5">2</text>
<text x="135" y="205.5">3</text>
<text x="185" y="205.5">4</text>
<text x="235" y="205.5">5</text>
</g>
<g font-size="1.8" fill="#0000c2">
<text x="210.8" y="20.5">To measure current, remove 0 resistor</text>
<text x="210.8" y="22.6">and place a current meter across jumper.</text>
<text x="213.4" y="32">P5V is a &quot;dirty&quot; 5 volt supply used</text>
<text x="213.4" y="34">for lighting LED's etc.</text>
<text x="95.2" y="37.2">Note:</text>
<text x="95.2" y="39.3">1. The capacitor is a radial through hole electrolytic with a diameter</text>
<text x="96.7" y="41.4">of 10mm and lead pitch of 5mm. The capacitance is 1000µF at 16V.</text>
<text x="95.2" y="43.4">2. The ideal diode should keep the 5V rail clean while the P5V rail</text>
<text x="96.7" y="45.5">gets abused.</text>
<text x="36.8" y="53.3">Note: When the motors are running full bore</text>
<text x="37.8" y="55.3">up a hill, the current drain becomes significant.</text>
<text x="37.8" y="57.4">Use two USB connectors to maximize current</text>
<text x="37.8" y="59.4">from the USB battery pack.</text>
<text x="73.7" y="68.3">Note: Power On/Off circuit is from David Jones EEVBlog #262</text>
<text x="66" y="77.9">Note: The PFET's in the KiCAD library have passive pins</text>
<text x="130.8" y="75.2">9V for Motors and WOWBus</text>
<text x="130.8" y="77.2">generated by Pololu Boost regulator.</text>
<text x="67" y="79.9">for design rule checks. A PFET with Power In on the</text>
<text x="67" y="82">Source and Power Out on the Drain is needed.</text>
<text x="67" y="84">It was easier to do an ugly box than a pretty PFET.</text>
<text x="67" y="86.1">Deal with it.</text>
<text x="157.5" y="124.7">3.3V for miscellanious</text>
<text x="67.3" y="126.6">Note: The bipolar transtistors are generic</text>
<text x="68.3" y="128.7">small signal NPN SOT23 in a BEC (i.e</text>
<text x="68.3" y="130.7">pin1 = Base, pin 2 = Emitter,</text>
<text x="157.5" y="126.7">devices that need it.</text>
<text x="68.3" y="132.8">pi 3 = Collector) configuration.</text>
<text x="68.3" y="134.8">Pretty much any NPN will do, so</text>
<text x="68.3" y="136.9">substitutions should be pretty safe.</text>
<text x="198.1" y="143.3">Extra Ground Test Points</text>
<text x="40.6" y="191.5">Enable/Disble Power LED's</text>
<text x="88.9" y="186.4">Power On LED's</text>
</g>
<g font-size="1.8" fill="#008484">
<text x="167.8" y="32.4">U1</text>
<text x="170.3" y="38.7">GND</text>
<text x="171.3" y="36.2">VIN</text>
<text x="171.8" y="41.3">CE</text>
<text x="215.6" y="37.5">JP5</text>
<text x="216.7" y="41.3">SHUNT;M1x2</text>
<text x="171.7" y="43.8">NC</text>
<text x="172" y="46.4">ST</text>
<text x="207.9" y="45.1">R22</text>
<text x="248" y="43.4">TP8</text>
<text x="248" y="45.7">P5V</text>
<text x="169.3" y="48.9">VOUT</text>
<text x="209.3" y="48.9">IN</text>
<text x="211.9" y="52.8">0;1608</text>
<text x="216.2" y="48.9">OUT</text>
<text x="237.7" y="52.8">C4</text>
<text x="206.2" y="57.8">1000µF@10Vmin;D10P5H13max</text>
<text x="167.9" y="62.8">CN93</text>
<text x="214.3" y="62.9">JP6</text>
<text x="32.5" y="68">CN1</text>
<text x="37.3" y="71.8">VBUS</text>
<text x="66.4" y="66.3">TP1</text>
<text x="66.4" y="68.6">USB5V</text>
<text x="171.9" y="66.7">VOUT</text>
<text x="171.9" y="69.2">VOUT</text>
<text x="172.8" y="71.8">GND</text>
<text x="207.9" y="70.5">R63</text>
<text x="215.4" y="66.7">SHUNT;M1x2</text>
<text x="246.7" y="68.6">9V</text>
<text x="246.8" y="66.3">TP7</text>
<text x="39.9" y="76.8">D+</text>
<text x="172.8" y="74.3">GND</text>
<text x="173.8" y="76.8">VIN</text>
<text x="209.3" y="74.3">IN</text>
<text x="216.2" y="74.3">OUT</text>
<text x="38.2" y="81.9">GND</text>
<text x="40.4" y="79.4">ID</text>
<text x="172.8" y="81.9">GND</text>
<text x="173.8" y="79.4">VIN</text>
<text x="201.1" y="83.2">470µF,25Vmin;D10P5H13max</text>
<text x="211.9" y="78.2">0;1608</text>
<text x="230.1" y="78.2">C6</text>
<text x="235.2" y="83.2">C5</text>
<text x="16.7" y="88.3">USB3140-30-230-1-C;VERT,2.3FLANGE</text>
<text x="35.7" y="84.5">SHIELD</text>
<text x="169.5" y="87">ENABLE</text>
<text x="172.8" y="84.5">GND</text>
<text x="206.2" y="88.3">470µF,25Vmin;D10P5H13max</text>
<text x="32.5" y="93.4">CN2</text>
<text x="78.8" y="93.4">Q2</text>
<text x="160" y="90.7">POLOLU_U3V70F9;F1x4+F1x5</text>
<text x="214.3" y="95.9">JP3</text>
<text x="37.3" y="97.2">VBUS</text>
<text x="79.8" y="97.2">S</text>
<text x="79.8" y="99.7">G</text>
<text x="86.6" y="99.7">D</text>
<text x="207.9" y="101">R20</text>
<text x="215.4" y="99.7">SHUNT;M1x2</text>
<text x="248" y="99.1">5V</text>
<text x="248" y="96.7">TP9</text>
<text x="38.2" y="107.3">GND</text>
<text x="39.9" y="102.2">D+</text>
<text x="40.4" y="104.8">ID</text>
<text x="61.2" y="103.6">R1</text>
<text x="75.3" y="103.6">POWER_PFET_GSD</text>
<text x="92.9" y="106.1">R2</text>
<text x="108.2" y="106.1">R3</text>
<text x="125.9" y="106.1">R4</text>
<text x="209.3" y="104.8">IN</text>
<text x="216.2" y="104.8">OUT</text>
<text x="16.7" y="113.7">USB3140-30-230-1-C;VERT,2.3FLANGE</text>
<text x="35.7" y="109.9">SHIELD</text>
<text x="67.6" y="108.6">100K;1608</text>
<text x="99.4" y="111.2">100K;1608</text>
<text x="114.4" y="111.2">1M;1608</text>
<text x="132.4" y="111.2">100K;1608</text>
<text x="147.5" y="113.7">C2</text>
<text x="159.6" y="111.2">VR1</text>
<text x="211.9" y="108.6">0;1608</text>
<text x="214.3" y="113.7">JP4</text>
<text x="248.1" y="112">TP10</text>
<text x="67.3" y="116.3">Q1</text>
<text x="98.4" y="117.5">SW1</text>
<text x="135.6" y="118.8">4.7µF;1608</text>
<text x="161" y="114.9">VIN</text>
<text x="161" y="117.5">GND</text>
<text x="169.3" y="117.5">VOUT</text>
<text x="215.4" y="117.5">SHUNT;M1x2</text>
<text x="248.2" y="114.3">3.3V</text>
<text x="68" y="123.9">2N2222;SOT23</text>
<text x="96.7" y="122.6">BUTTON;6x3.5</text>
<text x="155.3" y="121.3">AP2114HA-3.3TRG1_1A;SOT223</text>
<text x="207.9" y="121.3">R21</text>
<text x="209.3" y="125.1">IN</text>
<text x="216.2" y="125.1">OUT</text>
<text x="108.2" y="131.5">C1</text>
<text x="132" y="126.5">Q3</text>
<text x="132.7" y="128.8">2N2222;SOT23</text>
<text x="177.5" y="131.5">4.7µF;1608</text>
<text x="184.4" y="126.4">C3</text>
<text x="211.9" y="129">0;1608</text>
<text x="113.9" y="136.6">22µF;1608</text>
<text x="197.1" y="134.6">GND</text>
<text x="197.2" y="132.3">TP2</text>
<text x="204.7" y="134.6">GND</text>
<text x="204.9" y="132.3">TP3</text>
<text x="212.3" y="134.6">GND</text>
<text x="212.5" y="132.3">TP4</text>
<text x="220" y="134.6">GND</text>
<text x="220.1" y="132.3">TP5</text>
<text x="227.6" y="134.6">GND</text>
<text x="227.7" y="132.3">TP6</text>
<text x="247.9" y="134.6">GND</text>
<text x="248.1" y="132.3">TP11</text>
<text x="62.4" y="156.9">R5</text>
<text x="68.9" y="162">330;1608</text>
<text x="82.8" y="156.9">R15</text>
<text x="89.2" y="162">470;1608</text>
<text x="103.1" y="156.9">R16</text>
<text x="109.3" y="162">1K;1608</text>
<text x="123.5" y="156.9">R17</text>
<text x="129.9" y="162">470;1608</text>
<text x="63.7" y="173.3">D1</text>
<text x="84" y="173.3">D4</text>
<text x="104.3" y="173.3">D5</text>
<text x="124.7" y="173.3">D6</text>
<text x="48" y="179.6">JP2</text>
<text x="69" y="175.8">LEDGRN;1608</text>
<text x="89.4" y="175.8">LEDGRN;1608</text>
<text x="109.7" y="175.8">LEDGRN;1608</text>
<text x="130" y="175.8">LEDGRN;1608</text>
<text x="47.3" y="186">LED_EN;M1x3</text>
</g>
<g font-size="1.8">
<text x="200.7" y="37.8">SHUNT_P5V</text>
<text x="249.4" y="48">P5V</text>
<text x="200.7" y="63.2">SHUNT_9V</text>
<text x="250.6" y="73.4">9V</text>
<text x="55.9" y="96.3">USB5V</text>
<text x="200.7" y="96.3">SHUNT_5V</text>
<text x="249.3" y="103.9">5V</text>
<text x="67.3" y="111.5">PWR_FET_G</text>
<text x="76.2" y="119.1">PWR_SW_A</text>
<text x="113" y="119.1">PWR_SW_B</text>
<text x="200.7" y="114">SHUNT_3.3</text>
<text x="247.8" y="124.2">3.3V</text>
<text x="113" y="126.7">PWR_QBASE</text>
<text x="247.5" y="139.4">GND</text>
<text x="66" y="166.1">3.3V_LED</text>
<text x="86.4" y="166.1">5V_LED</text>
<text x="106.7" y="166.1">9V_LED</text>
<text x="127" y="166.1">P5V_LED</text>
</g>
<g font-size="1.8" fill="#848400">
<text x="254.3" y="48.9">P5V</text>
<text x="254.3" y="74.3">9V</text>
<text x="253" y="104.8">5V</text>
<text x="253" y="125.1">3.3V</text>
<text x="253" y="140.3">GND</text>
</g>
</svg>
